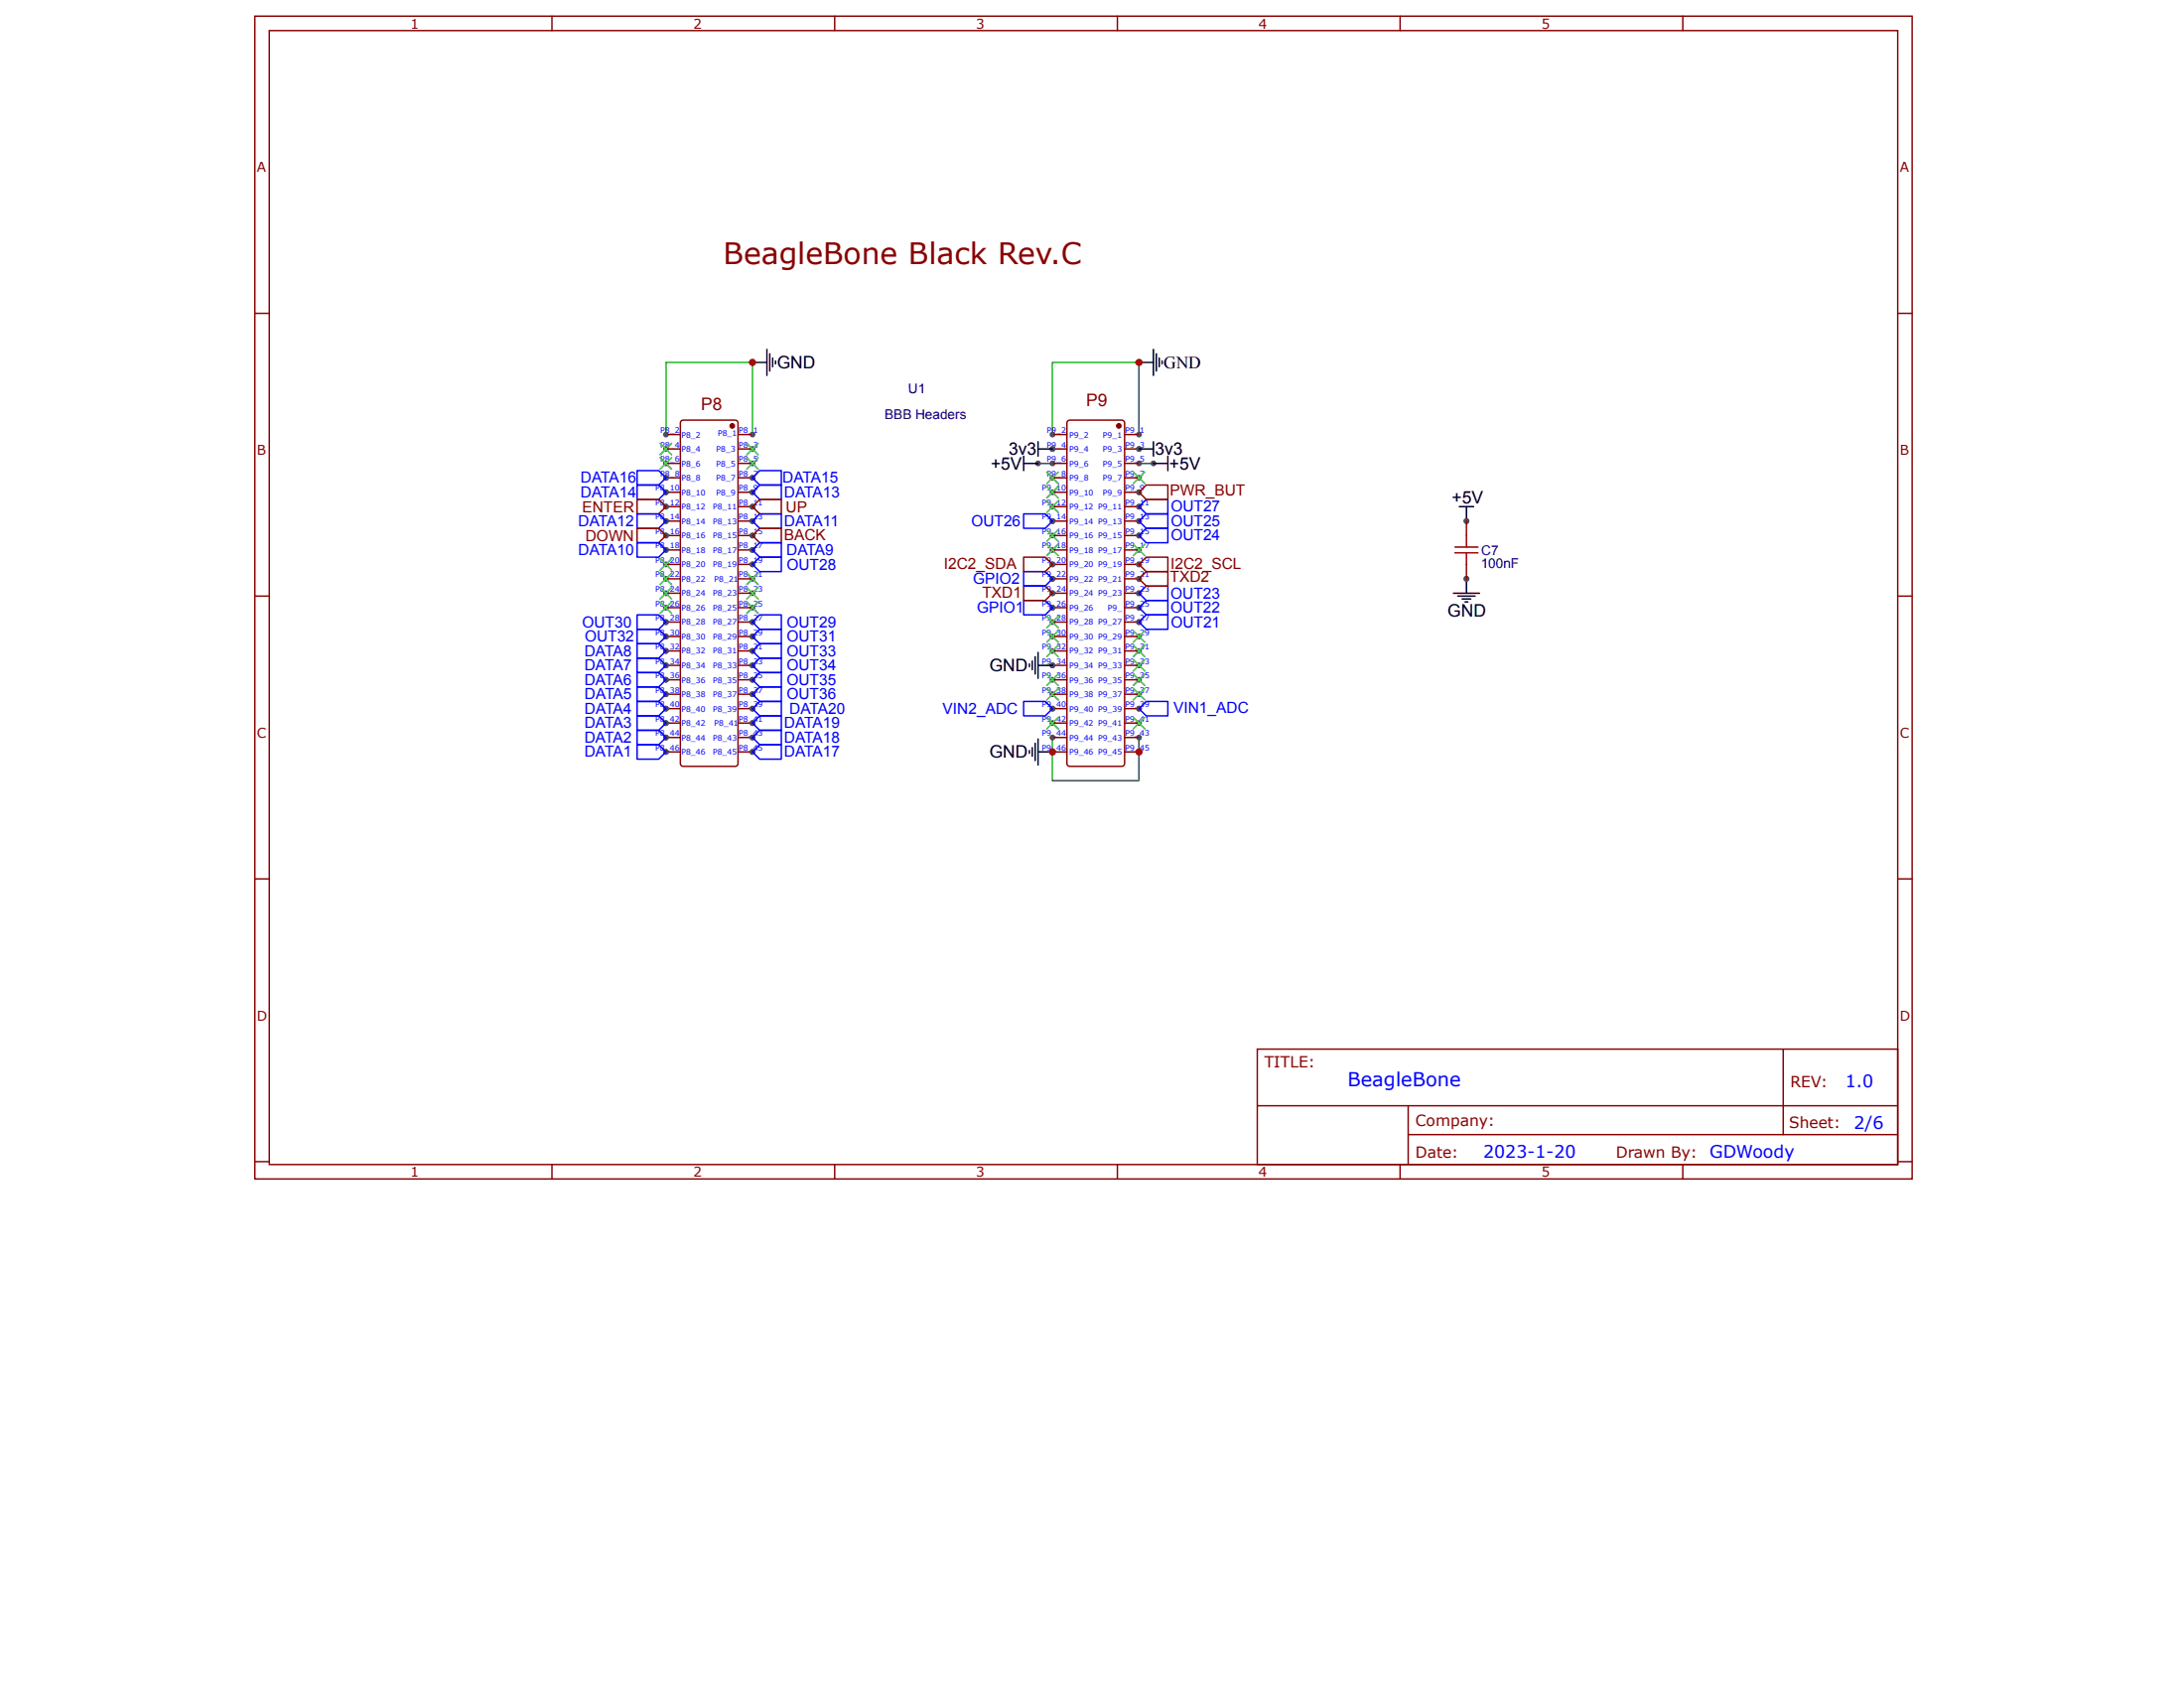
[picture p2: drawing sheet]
<svg xmlns="http://www.w3.org/2000/svg" width="279mm" height="216mm" viewBox="0 0 279 216" stroke-linecap="round" stroke-linejoin="round" font-family="sans-serif">
<g fill="none" stroke="#800" stroke-width=".18">
<path d="M32.6 2.1h212v148.7h-212zM34.4 3.9h208.4v145h-208.4zM70.6 2.1v1.8M106.8 2.1v1.8M142.9 2.1v1.8M179.1 2.1v1.8M215.3 2.1v1.8M32.6 40.1h1.8M242.8 40.1h1.8M32.6 76.2h1.8M242.8 76.2h1.8M32.6 112.4h1.8"/>
<path d="M242.8 112.4h1.8M160.8 134.2h82v14.7h-82zM228.1 134.2v10.9M32.6 148.6h1.8M70.6 148.9v1.9M106.8 148.9v1.9M142.9 148.9v1.9M160.9 141.4h81.8M179.1 148.9v1.9M180.2 145.1h62.5M180.2 141.4v7.4M215.3 148.9v1.9"/>
<path d="M242.8 148.6h1.8"/>
</g>
<circle cx="187.6" cy="74" r=".37" fill="#4f4f4f"/>
<path d="M185.9 75.9h3.4M186.5 76.2h2.2M187 76.6h1.2M187.4 77h.4M187.6 74v1.9" fill="none" stroke="#000" stroke-width=".18"/>
<circle cx="187.6" cy="66.7" r=".37" fill="#4f4f4f"/>
<path d="M186.7 64.8h1.8M187.6 64.8v1.9" fill="none" stroke="#000" stroke-width=".18"/>
<path d="M186.1 70h3" fill="none" stroke="#a00000" stroke-width=".18"/>
<circle cx="187.6" cy="66.7" r=".37" fill="#4f4f4f"/>
<path d="M187.6 66.7v1.8" fill="none" stroke="#800" stroke-width=".18"/>
<path d="M186.1 70.7h3M187.6 70.7v1.5" fill="none" stroke="#a00000" stroke-width=".18"/>
<circle cx="187.6" cy="74" r=".37" fill="#4f4f4f"/>
<path d="M87.2 53.8l6.8-.1 .4 .2v.2v43.6v.1l-.4 .2h-6.6h-.2l-.2-.3v-43.6zM187.6 72.2v1.8" fill="none" stroke="#800" stroke-width=".18"/>
<path d="M187.6 68.5v1.5" fill="none" stroke="#a00000" stroke-width=".18"/>
<circle cx="93.7" cy="54.5" r=".28" fill="#800"/>
<circle cx="93.7" cy="54.5" r=".28" fill="none" stroke="#800" stroke-width=".18"/>
<circle cx="85.2" cy="96.2" r=".37" fill="#4f4f4f"/>
<path d="M85.2 96.2h1.8" fill="none" stroke="#800" stroke-width=".18"/>
<circle cx="96.3" cy="55.6" r=".37" fill="#4f4f4f"/>
<path d="M94.4 55.6h1.9" fill="none" stroke="#800" stroke-width=".18"/>
<circle cx="85.2" cy="94.3" r=".37" fill="#4f4f4f"/>
<path d="M85.2 94.3h1.8" fill="none" stroke="#800" stroke-width=".18"/>
<circle cx="96.3" cy="57.4" r=".37" fill="#4f4f4f"/>
<path d="M94.4 57.4h1.9" fill="none" stroke="#800" stroke-width=".18"/>
<circle cx="85.2" cy="92.5" r=".37" fill="#4f4f4f"/>
<path d="M85.2 92.5h1.8" fill="none" stroke="#800" stroke-width=".18"/>
<circle cx="96.3" cy="59.3" r=".37" fill="#4f4f4f"/>
<path d="M94.4 59.3h1.9" fill="none" stroke="#800" stroke-width=".18"/>
<circle cx="85.2" cy="90.6" r=".37" fill="#4f4f4f"/>
<path d="M85.2 90.6h1.8" fill="none" stroke="#800" stroke-width=".18"/>
<circle cx="96.3" cy="61.1" r=".37" fill="#4f4f4f"/>
<path d="M94.4 61.1h1.9" fill="none" stroke="#800" stroke-width=".18"/>
<circle cx="85.2" cy="88.8" r=".37" fill="#4f4f4f"/>
<path d="M85.2 88.8h1.8" fill="none" stroke="#800" stroke-width=".18"/>
<circle cx="96.3" cy="63" r=".37" fill="#4f4f4f"/>
<path d="M94.4 63h1.9" fill="none" stroke="#800" stroke-width=".18"/>
<circle cx="85.2" cy="86.9" r=".37" fill="#4f4f4f"/>
<path d="M85.2 86.9h1.8" fill="none" stroke="#800" stroke-width=".18"/>
<circle cx="96.3" cy="64.8" r=".37" fill="#4f4f4f"/>
<path d="M94.4 64.8h1.9" fill="none" stroke="#800" stroke-width=".18"/>
<circle cx="85.2" cy="85.1" r=".37" fill="#4f4f4f"/>
<path d="M85.2 85.1h1.8" fill="none" stroke="#800" stroke-width=".18"/>
<circle cx="96.3" cy="66.7" r=".37" fill="#4f4f4f"/>
<path d="M94.4 66.7h1.9" fill="none" stroke="#800" stroke-width=".18"/>
<circle cx="85.2" cy="83.3" r=".37" fill="#4f4f4f"/>
<path d="M85.2 83.3h1.8" fill="none" stroke="#800" stroke-width=".18"/>
<circle cx="96.3" cy="68.5" r=".37" fill="#4f4f4f"/>
<path d="M94.4 68.5h1.9" fill="none" stroke="#800" stroke-width=".18"/>
<circle cx="85.2" cy="81.4" r=".37" fill="#4f4f4f"/>
<path d="M85.2 81.4h1.8" fill="none" stroke="#800" stroke-width=".18"/>
<circle cx="96.3" cy="70.3" r=".37" fill="#4f4f4f"/>
<path d="M94.4 70.3h1.9" fill="none" stroke="#800" stroke-width=".18"/>
<circle cx="85.2" cy="79.6" r=".37" fill="#4f4f4f"/>
<path d="M85.2 79.6h1.8" fill="none" stroke="#800" stroke-width=".18"/>
<circle cx="96.3" cy="72.2" r=".37" fill="#4f4f4f"/>
<path d="M94.4 72.2h1.9" fill="none" stroke="#800" stroke-width=".18"/>
<circle cx="85.2" cy="77.7" r=".37" fill="#4f4f4f"/>
<path d="M85.2 77.7h1.8" fill="none" stroke="#800" stroke-width=".18"/>
<circle cx="96.3" cy="74" r=".37" fill="#4f4f4f"/>
<path d="M94.4 74h1.9" fill="none" stroke="#800" stroke-width=".18"/>
<circle cx="85.2" cy="75.9" r=".37" fill="#4f4f4f"/>
<path d="M85.2 75.9h1.8" fill="none" stroke="#800" stroke-width=".18"/>
<circle cx="96.3" cy="75.9" r=".37" fill="#4f4f4f"/>
<path d="M94.4 75.9h1.9" fill="none" stroke="#800" stroke-width=".18"/>
<circle cx="85.2" cy="74" r=".37" fill="#4f4f4f"/>
<path d="M85.2 74h1.8" fill="none" stroke="#800" stroke-width=".18"/>
<circle cx="96.3" cy="77.7" r=".37" fill="#4f4f4f"/>
<path d="M94.4 77.7h1.9" fill="none" stroke="#800" stroke-width=".18"/>
<circle cx="85.2" cy="72.2" r=".37" fill="#4f4f4f"/>
<path d="M85.2 72.2h1.8" fill="none" stroke="#800" stroke-width=".18"/>
<circle cx="96.3" cy="79.6" r=".37" fill="#4f4f4f"/>
<path d="M94.4 79.6h1.9" fill="none" stroke="#800" stroke-width=".18"/>
<circle cx="85.2" cy="70.3" r=".37" fill="#4f4f4f"/>
<path d="M85.2 70.3h1.8" fill="none" stroke="#800" stroke-width=".18"/>
<circle cx="96.3" cy="81.4" r=".37" fill="#4f4f4f"/>
<path d="M94.4 81.4h1.9" fill="none" stroke="#800" stroke-width=".18"/>
<circle cx="85.2" cy="68.5" r=".37" fill="#4f4f4f"/>
<path d="M85.2 68.5h1.8" fill="none" stroke="#800" stroke-width=".18"/>
<circle cx="96.3" cy="83.3" r=".37" fill="#4f4f4f"/>
<path d="M94.4 83.3h1.9" fill="none" stroke="#800" stroke-width=".18"/>
<circle cx="85.2" cy="66.7" r=".37" fill="#4f4f4f"/>
<path d="M85.2 66.7h1.8" fill="none" stroke="#800" stroke-width=".18"/>
<circle cx="96.3" cy="85.1" r=".37" fill="#4f4f4f"/>
<path d="M94.4 85.1h1.9" fill="none" stroke="#800" stroke-width=".18"/>
<circle cx="85.2" cy="64.8" r=".37" fill="#4f4f4f"/>
<path d="M85.2 64.8h1.8" fill="none" stroke="#800" stroke-width=".18"/>
<circle cx="96.3" cy="86.9" r=".37" fill="#4f4f4f"/>
<path d="M94.4 86.9h1.9" fill="none" stroke="#800" stroke-width=".18"/>
<circle cx="85.2" cy="63" r=".37" fill="#4f4f4f"/>
<path d="M85.2 63h1.8" fill="none" stroke="#800" stroke-width=".18"/>
<circle cx="96.3" cy="88.8" r=".37" fill="#4f4f4f"/>
<path d="M94.4 88.8h1.9" fill="none" stroke="#800" stroke-width=".18"/>
<circle cx="85.2" cy="61.1" r=".37" fill="#4f4f4f"/>
<path d="M85.2 61.1h1.8" fill="none" stroke="#800" stroke-width=".18"/>
<circle cx="96.3" cy="90.6" r=".37" fill="#4f4f4f"/>
<path d="M94.4 90.6h1.9" fill="none" stroke="#800" stroke-width=".18"/>
<circle cx="85.2" cy="59.3" r=".37" fill="#4f4f4f"/>
<path d="M85.2 59.3h1.8" fill="none" stroke="#800" stroke-width=".18"/>
<circle cx="96.3" cy="92.5" r=".37" fill="#4f4f4f"/>
<path d="M94.4 92.5h1.9" fill="none" stroke="#800" stroke-width=".18"/>
<circle cx="85.2" cy="57.4" r=".37" fill="#4f4f4f"/>
<path d="M85.2 57.4h1.8" fill="none" stroke="#800" stroke-width=".18"/>
<circle cx="96.3" cy="94.3" r=".37" fill="#4f4f4f"/>
<path d="M94.4 94.3h1.9" fill="none" stroke="#800" stroke-width=".18"/>
<circle cx="85.2" cy="55.6" r=".37" fill="#4f4f4f"/>
<path d="M85.2 55.6h1.8" fill="none" stroke="#800" stroke-width=".18"/>
<circle cx="96.3" cy="96.2" r=".37" fill="#4f4f4f"/>
<path d="M94.4 96.2h1.9" fill="none" stroke="#800" stroke-width=".18"/>
<circle cx="145.7" cy="96.2" r=".37" fill="#4f4f4f"/>
<path d="M143.9 96.2h1.8" fill="none" stroke="#800" stroke-width=".18"/>
<circle cx="134.6" cy="55.6" r=".37" fill="#4f4f4f"/>
<path d="M134.6 55.6h1.9" fill="none" stroke="#800" stroke-width=".18"/>
<circle cx="145.7" cy="94.3" r=".37" fill="#4f4f4f"/>
<path d="M143.9 94.3h1.8" fill="none" stroke="#800" stroke-width=".18"/>
<circle cx="134.6" cy="57.4" r=".37" fill="#4f4f4f"/>
<path d="M134.6 57.4h1.9" fill="none" stroke="#800" stroke-width=".18"/>
<circle cx="145.7" cy="92.5" r=".37" fill="#4f4f4f"/>
<path d="M143.9 92.5h1.8" fill="none" stroke="#800" stroke-width=".18"/>
<circle cx="134.6" cy="59.3" r=".37" fill="#4f4f4f"/>
<path d="M134.6 59.3h1.9" fill="none" stroke="#800" stroke-width=".18"/>
<circle cx="145.7" cy="90.6" r=".37" fill="#4f4f4f"/>
<path d="M143.9 90.6h1.8" fill="none" stroke="#800" stroke-width=".18"/>
<circle cx="134.6" cy="61.1" r=".37" fill="#4f4f4f"/>
<path d="M134.6 61.1h1.9" fill="none" stroke="#800" stroke-width=".18"/>
<circle cx="145.7" cy="88.8" r=".37" fill="#4f4f4f"/>
<path d="M143.9 88.8h1.8" fill="none" stroke="#800" stroke-width=".18"/>
<circle cx="134.6" cy="63" r=".37" fill="#4f4f4f"/>
<path d="M134.6 63h1.9" fill="none" stroke="#800" stroke-width=".18"/>
<circle cx="145.7" cy="86.9" r=".37" fill="#4f4f4f"/>
<path d="M143.9 86.9h1.8" fill="none" stroke="#800" stroke-width=".18"/>
<circle cx="134.6" cy="64.8" r=".37" fill="#4f4f4f"/>
<path d="M134.6 64.8h1.9" fill="none" stroke="#800" stroke-width=".18"/>
<circle cx="145.7" cy="85.1" r=".37" fill="#4f4f4f"/>
<path d="M143.9 85.1h1.8" fill="none" stroke="#800" stroke-width=".18"/>
<circle cx="134.6" cy="66.7" r=".37" fill="#4f4f4f"/>
<path d="M134.6 66.7h1.9" fill="none" stroke="#800" stroke-width=".18"/>
<circle cx="145.7" cy="83.3" r=".37" fill="#4f4f4f"/>
<path d="M143.9 83.3h1.8" fill="none" stroke="#800" stroke-width=".18"/>
<circle cx="134.6" cy="68.5" r=".37" fill="#4f4f4f"/>
<path d="M134.6 68.5h1.9" fill="none" stroke="#800" stroke-width=".18"/>
<circle cx="145.7" cy="81.4" r=".37" fill="#4f4f4f"/>
<path d="M143.9 81.4h1.8" fill="none" stroke="#800" stroke-width=".18"/>
<circle cx="134.6" cy="70.3" r=".37" fill="#4f4f4f"/>
<path d="M134.6 70.3h1.9" fill="none" stroke="#800" stroke-width=".18"/>
<circle cx="145.7" cy="79.6" r=".37" fill="#4f4f4f"/>
<path d="M143.9 79.6h1.8" fill="none" stroke="#800" stroke-width=".18"/>
<circle cx="134.6" cy="72.2" r=".37" fill="#4f4f4f"/>
<path d="M134.6 72.2h1.9" fill="none" stroke="#800" stroke-width=".18"/>
<circle cx="145.7" cy="77.7" r=".37" fill="#4f4f4f"/>
<path d="M143.9 77.7h1.8" fill="none" stroke="#800" stroke-width=".18"/>
<circle cx="134.6" cy="74" r=".37" fill="#4f4f4f"/>
<path d="M134.6 74h1.9" fill="none" stroke="#800" stroke-width=".18"/>
<circle cx="145.7" cy="75.9" r=".37" fill="#4f4f4f"/>
<path d="M143.9 75.9h1.8" fill="none" stroke="#800" stroke-width=".18"/>
<circle cx="134.6" cy="75.9" r=".37" fill="#4f4f4f"/>
<path d="M134.6 75.9h1.9" fill="none" stroke="#800" stroke-width=".18"/>
<circle cx="145.7" cy="74" r=".37" fill="#4f4f4f"/>
<path d="M143.9 74h1.8" fill="none" stroke="#800" stroke-width=".18"/>
<circle cx="134.6" cy="77.7" r=".37" fill="#4f4f4f"/>
<path d="M134.6 77.7h1.9" fill="none" stroke="#800" stroke-width=".18"/>
<circle cx="145.7" cy="72.2" r=".37" fill="#4f4f4f"/>
<path d="M143.9 72.2h1.8" fill="none" stroke="#800" stroke-width=".18"/>
<circle cx="134.6" cy="79.6" r=".37" fill="#4f4f4f"/>
<path d="M134.6 79.6h1.9" fill="none" stroke="#800" stroke-width=".18"/>
<circle cx="145.7" cy="70.3" r=".37" fill="#4f4f4f"/>
<path d="M143.9 70.3h1.8" fill="none" stroke="#800" stroke-width=".18"/>
<circle cx="134.6" cy="81.4" r=".37" fill="#4f4f4f"/>
<path d="M134.6 81.4h1.9" fill="none" stroke="#800" stroke-width=".18"/>
<circle cx="145.7" cy="68.5" r=".37" fill="#4f4f4f"/>
<path d="M143.9 68.5h1.8" fill="none" stroke="#800" stroke-width=".18"/>
<circle cx="134.6" cy="83.3" r=".37" fill="#4f4f4f"/>
<path d="M134.6 83.3h1.9" fill="none" stroke="#800" stroke-width=".18"/>
<circle cx="145.7" cy="66.7" r=".37" fill="#4f4f4f"/>
<path d="M143.9 66.7h1.8" fill="none" stroke="#800" stroke-width=".18"/>
<circle cx="134.6" cy="85.1" r=".37" fill="#4f4f4f"/>
<path d="M134.6 85.1h1.9" fill="none" stroke="#800" stroke-width=".18"/>
<circle cx="145.7" cy="64.8" r=".37" fill="#4f4f4f"/>
<path d="M143.9 64.8h1.8" fill="none" stroke="#800" stroke-width=".18"/>
<circle cx="134.6" cy="86.9" r=".37" fill="#4f4f4f"/>
<path d="M134.6 86.9h1.9" fill="none" stroke="#800" stroke-width=".18"/>
<circle cx="145.7" cy="63" r=".37" fill="#4f4f4f"/>
<path d="M143.9 63h1.8" fill="none" stroke="#800" stroke-width=".18"/>
<circle cx="134.6" cy="88.8" r=".37" fill="#4f4f4f"/>
<path d="M134.6 88.8h1.9" fill="none" stroke="#800" stroke-width=".18"/>
<circle cx="145.7" cy="61.1" r=".37" fill="#4f4f4f"/>
<path d="M143.9 61.1h1.8" fill="none" stroke="#800" stroke-width=".18"/>
<circle cx="134.6" cy="90.6" r=".37" fill="#4f4f4f"/>
<path d="M134.6 90.6h1.9" fill="none" stroke="#800" stroke-width=".18"/>
<circle cx="145.7" cy="59.3" r=".37" fill="#4f4f4f"/>
<path d="M143.9 59.3h1.8" fill="none" stroke="#800" stroke-width=".18"/>
<circle cx="134.6" cy="92.5" r=".37" fill="#4f4f4f"/>
<path d="M134.6 92.5h1.9" fill="none" stroke="#800" stroke-width=".18"/>
<circle cx="145.7" cy="57.4" r=".37" fill="#4f4f4f"/>
<path d="M143.9 57.4h1.8" fill="none" stroke="#800" stroke-width=".18"/>
<circle cx="134.6" cy="94.3" r=".37" fill="#4f4f4f"/>
<path d="M134.6 94.3h1.9" fill="none" stroke="#800" stroke-width=".18"/>
<circle cx="145.7" cy="55.6" r=".37" fill="#4f4f4f"/>
<path d="M143.9 55.6h1.8" fill="none" stroke="#800" stroke-width=".18"/>
<circle cx="134.6" cy="96.2" r=".37" fill="#4f4f4f"/>
<path d="M134.6 96.2h1.9" fill="none" stroke="#800" stroke-width=".18"/>
<circle cx="143.1" cy="54.5" r=".28" fill="#800"/>
<g fill="none" stroke="#800" stroke-width=".18">
<path d="M136.5 53.9l.4-.2h6.6l.2 .1 .2 .3v43.6l-.1 .1-.3 .2h-6.6l-.4-.2v-.1z"/>
<circle cx="143.1" cy="54.5" r=".28"/>
</g>
<circle cx="96.3" cy="46.4" r=".37" fill="#4f4f4f"/>
<path d="M96.3 46.4h1.8M98.1 44.7v3.3M98.5 45.2v2.3M98.8 45.8v1.1M99.2 46.2v.3" fill="none" stroke="#000" stroke-width=".18"/>
<path d="M85.2 55.6v-9.2h11.1v9.2" fill="none" stroke="#080" stroke-width=".18"/>
<g fill="#000">
<path d="M84.5 56.7l1.4 1.5zM85.9 56.7l-1.4 1.5z"/>
<path d="M95.5 56.7l1.5 1.5zM95.5 58.2l1.5-1.5z"/>
<path d="M84.5 58.5l1.4 1.5zM84.5 60l1.4-1.5z"/>
<path d="M95.5 58.5l1.5 1.5zM95.5 60l1.5-1.5z"/>
</g>
<path d="M84.5 58.5l1.4 1.5M84.5 56.7l1.4 1.5M85.9 58.5l-1.4 1.5M85.9 56.7l-1.4 1.5M95.5 56.7l1.5 1.5M95.5 58.5l1.5 1.5M97 56.7l-1.5 1.5M97 58.5l-1.5 1.5" fill="none" stroke="#3c3" stroke-width=".18"/>
<circle cx="96.3" cy="61.1" r=".37" fill="#4f4f4f"/>
<path d="M96.3 61.1l.9-.9h2.8v1.8h-2.8z" fill="none" stroke="#00f" stroke-width=".18"/>
<circle cx="85.2" cy="61.1" r=".37" fill="#4f4f4f"/>
<path d="M81.5 60.2h2.8l.9 .9-.9 .9h-2.8z" fill="none" stroke="#00f" stroke-width=".18"/>
<circle cx="96.3" cy="63" r=".37" fill="#4f4f4f"/>
<path d="M96.3 63l.9-1h2.8v1.9h-2.8z" fill="none" stroke="#00f" stroke-width=".18"/>
<circle cx="85.2" cy="63" r=".37" fill="#4f4f4f"/>
<path d="M81.5 62h2.8l.9 1-.9 .9h-2.8z" fill="none" stroke="#00f" stroke-width=".18"/>
<circle cx="96.3" cy="64.8" r=".37" fill="#4f4f4f"/>
<path d="M96.3 64.8l.9-.9h2.8v1.8h-2.8z" fill="none" stroke="#800" stroke-width=".18"/>
<circle cx="85.2" cy="64.8" r=".37" fill="#4f4f4f"/>
<path d="M81.5 63.9h2.8l.9 .9-.9 .9h-2.8z" fill="none" stroke="#800" stroke-width=".18"/>
<circle cx="96.3" cy="66.7" r=".37" fill="#4f4f4f"/>
<path d="M96.3 66.7l.9-1h2.8v1.9h-2.8z" fill="none" stroke="#00f" stroke-width=".18"/>
<circle cx="85.2" cy="66.7" r=".37" fill="#4f4f4f"/>
<path d="M81.5 65.7h2.8l.9 1-.9 .9h-2.8z" fill="none" stroke="#00f" stroke-width=".18"/>
<circle cx="96.3" cy="68.5" r=".37" fill="#4f4f4f"/>
<path d="M97.2 67.6h2.8v1.8h-2.8l-.9-.9z" fill="none" stroke="#800" stroke-width=".18"/>
<circle cx="85.2" cy="68.5" r=".37" fill="#4f4f4f"/>
<path d="M81.5 67.6h2.8l.9 .9-.9 .9h-2.8z" fill="none" stroke="#800" stroke-width=".18"/>
<circle cx="96.3" cy="70.3" r=".37" fill="#4f4f4f"/>
<path d="M97.2 69.4h2.8v1.9h-2.8l-.9-1z" fill="none" stroke="#00f" stroke-width=".18"/>
<circle cx="85.2" cy="70.3" r=".37" fill="#4f4f4f"/>
<path d="M81.5 69.4h2.8l.9 .9-.9 1h-2.8z" fill="none" stroke="#00f" stroke-width=".18"/>
<circle cx="96.3" cy="72.2" r=".37" fill="#4f4f4f"/>
<path d="M97.2 71.3h2.8v1.8h-2.8l-.9-.9z" fill="none" stroke="#00f" stroke-width=".18"/>
<g fill="#000">
<path d="M84.5 77l1.4 1.5zM84.5 78.5l1.4-1.5z"/>
<path d="M84.5 75.1l1.4 1.5zM85.9 75.1l-1.4 1.5z"/>
<path d="M84.5 73.3l1.4 1.5zM85.9 73.3l-1.4 1.5z"/>
<path d="M84.5 71.4l1.4 1.5zM85.9 71.4l-1.4 1.5z"/>
<path d="M95.5 73.3l1.5 1.5zM95.5 74.8l1.5-1.5z"/>
<path d="M95.5 75.1l1.5 1.5zM95.5 76.6l1.5-1.5z"/>
<path d="M95.5 77l1.5 1.5zM95.5 78.5l1.5-1.5z"/>
</g>
<g fill="none" stroke="#3c3" stroke-width=".18">
<path d="M84.5 77l1.4 1.5M84.5 75.1l1.4 1.5M84.5 73.3l1.4 1.5M84.5 71.4l1.4 1.5M85.9 77l-1.4 1.5M85.9 75.1l-1.4 1.5M85.9 73.3l-1.4 1.5M85.9 71.4l-1.4 1.5M95.5 73.3l1.5 1.5M95.5 75.1l1.5 1.5M95.5 77l1.5 1.5M97 73.3l-1.5 1.5"/>
<path d="M97 75.1l-1.5 1.5M97 77l-1.5 1.5"/>
</g>
<circle cx="96.3" cy="79.6" r=".37" fill="#4f4f4f"/>
<path d="M97.2 78.6h2.8v1.9h-2.8l-.9-.9z" fill="none" stroke="#00f" stroke-width=".18"/>
<circle cx="85.2" cy="79.6" r=".37" fill="#4f4f4f"/>
<path d="M81.5 78.6h2.8l.9 1-.9 .9h-2.8z" fill="none" stroke="#00f" stroke-width=".18"/>
<circle cx="96.3" cy="81.4" r=".37" fill="#4f4f4f"/>
<path d="M97.2 80.5h2.8v1.8h-2.8l-.9-.9z" fill="none" stroke="#00f" stroke-width=".18"/>
<circle cx="85.2" cy="81.4" r=".37" fill="#4f4f4f"/>
<path d="M81.5 80.5h2.8l.9 .9-.9 .9h-2.8z" fill="none" stroke="#00f" stroke-width=".18"/>
<circle cx="96.3" cy="83.3" r=".37" fill="#4f4f4f"/>
<path d="M96.3 83.3l.9-1h2.8v1.9h-2.8z" fill="none" stroke="#00f" stroke-width=".18"/>
<circle cx="85.2" cy="83.3" r=".37" fill="#4f4f4f"/>
<path d="M81.5 82.3h2.8l.9 1-.9 .9h-2.8z" fill="none" stroke="#00f" stroke-width=".18"/>
<circle cx="96.3" cy="85.1" r=".37" fill="#4f4f4f"/>
<path d="M97.2 84.2h2.8v1.8h-2.8l-.9-.9z" fill="none" stroke="#00f" stroke-width=".18"/>
<circle cx="85.2" cy="85.1" r=".37" fill="#4f4f4f"/>
<path d="M81.5 84.2h2.8l.9 .9-.9 .9h-2.8z" fill="none" stroke="#00f" stroke-width=".18"/>
<circle cx="96.3" cy="86.9" r=".37" fill="#4f4f4f"/>
<path d="M96.3 86.9l.9-.9h2.8v1.9h-2.8z" fill="none" stroke="#00f" stroke-width=".18"/>
<circle cx="85.2" cy="86.9" r=".37" fill="#4f4f4f"/>
<path d="M81.5 86h2.8l.9 .9-.9 1h-2.8z" fill="none" stroke="#00f" stroke-width=".18"/>
<circle cx="96.3" cy="88.8" r=".37" fill="#4f4f4f"/>
<path d="M97.2 87.9h2.8v1.8h-2.8l-.9-.9z" fill="none" stroke="#00f" stroke-width=".18"/>
<circle cx="85.2" cy="88.8" r=".37" fill="#4f4f4f"/>
<path d="M81.5 87.9h2.8l.9 .9-.9 .9h-2.8z" fill="none" stroke="#00f" stroke-width=".18"/>
<circle cx="96.3" cy="90.6" r=".37" fill="#4f4f4f"/>
<path d="M96.3 90.6l.9-.9h2.8v1.9h-2.8z" fill="none" stroke="#00f" stroke-width=".18"/>
<circle cx="85.2" cy="90.6" r=".37" fill="#4f4f4f"/>
<path d="M81.5 89.7h2.8l.9 .9-.9 1h-2.8z" fill="none" stroke="#00f" stroke-width=".18"/>
<circle cx="96.3" cy="92.5" r=".37" fill="#4f4f4f"/>
<path d="M96.3 92.5l.9-.9h2.8v1.8h-2.8z" fill="none" stroke="#00f" stroke-width=".18"/>
<circle cx="85.2" cy="92.5" r=".37" fill="#4f4f4f"/>
<path d="M81.5 91.6h2.8l.9 .9-.9 .9h-2.8z" fill="none" stroke="#00f" stroke-width=".18"/>
<circle cx="96.3" cy="94.3" r=".37" fill="#4f4f4f"/>
<path d="M97.2 93.4h2.8v1.9h-2.8l-.9-1z" fill="none" stroke="#00f" stroke-width=".18"/>
<circle cx="85.2" cy="94.3" r=".37" fill="#4f4f4f"/>
<path d="M81.5 93.4h2.8l.9 .9-.9 1h-2.8z" fill="none" stroke="#00f" stroke-width=".18"/>
<circle cx="96.3" cy="96.2" r=".37" fill="#4f4f4f"/>
<path d="M96.3 96.2l.9-.9h2.8v1.8h-2.8z" fill="none" stroke="#00f" stroke-width=".18"/>
<circle cx="85.2" cy="96.2" r=".37" fill="#4f4f4f"/>
<path d="M81.5 95.3h2.8l.9 .9-.9 .9h-2.8z" fill="none" stroke="#00f" stroke-width=".18"/>
<path d="M134.6 94.3v5.6h11.1v-5.6" fill="none" stroke="#080" stroke-width=".18"/>
<circle cx="134.6" cy="96.2" r=".37" fill="#4f4f4f"/>
<path d="M131.7 96v.4M132.1 95.6v1.1M132.4 95.1v2.2M132.8 96.2h1.8M132.8 94.5v3.3" fill="none" stroke="#000" stroke-width=".18"/>
<g fill="#000">
<path d="M133.9 91.7l1.5 1.5zM135.4 91.7l-1.5 1.5z"/>
<path d="M145 91.7l1.5 1.5zM145 93.2l1.5-1.5z"/>
</g>
<path d="M133.9 91.7l1.5 1.5M135.4 91.7l-1.5 1.5M145 91.7l1.5 1.5M146.5 91.7l-1.5 1.5" fill="none" stroke="#3c3" stroke-width=".18"/>
<circle cx="134.6" cy="90.6" r=".37" fill="#4f4f4f"/>
<path d="M131 89.7h2.7l.9 .9-.9 1h-2.7z" fill="none" stroke="#00f" stroke-width=".18"/>
<circle cx="145.7" cy="90.6" r=".37" fill="#4f4f4f"/>
<path d="M146.6 89.7h2.8v1.9h-2.8l-.9-1z" fill="none" stroke="#00f" stroke-width=".18"/>
<g fill="#000">
<path d="M133.9 86.2l1.5 1.5zM133.9 87.7l1.5-1.5z"/>
<path d="M133.9 88.1l1.5 1.4zM133.9 89.5l1.5-1.4z"/>
<path d="M145 88.1l1.5 1.4zM145 89.5l1.5-1.4z"/>
<path d="M145 86.2l1.5 1.5zM145 87.7l1.5-1.5z"/>
</g>
<path d="M133.9 86.2l1.5 1.5M133.9 88.1l1.5 1.4M135.4 86.2l-1.5 1.5M135.4 88.1l-1.5 1.4M145 88.1l1.5 1.4M145 86.2l1.5 1.5M146.5 88.1l-1.5 1.4M146.5 86.2l-1.5 1.5" fill="none" stroke="#3c3" stroke-width=".18"/>
<circle cx="134.6" cy="85.1" r=".37" fill="#4f4f4f"/>
<path d="M131.7 84.9v.4M132.1 84.5v1.2M132.4 84v2.2M132.8 85.1h1.8M132.8 83.4v3.4" fill="none" stroke="#000" stroke-width=".18"/>
<g fill="#000">
<path d="M133.9 82.5l1.5 1.5zM133.9 84l1.5-1.5z"/>
<path d="M133.9 80.7l1.5 1.5zM133.9 82.2l1.5-1.5z"/>
<path d="M133.9 78.8l1.5 1.5zM133.9 80.3l1.5-1.5z"/>
<path d="M145 84.4l1.5 1.4zM145 85.8l1.5-1.4z"/>
<path d="M145 82.5l1.5 1.5zM145 84l1.5-1.5z"/>
<path d="M145 80.7l1.5 1.5zM145 82.2l1.5-1.5z"/>
</g>
<path d="M133.9 78.8l1.5 1.5M135.4 78.8l-1.5 1.5M133.9 82.5l1.5 1.5M133.9 80.7l1.5 1.5M135.4 82.5l-1.5 1.5M135.4 80.7l-1.5 1.5M145 84.4l1.5 1.4M145 82.5l1.5 1.5M145 80.7l1.5 1.5M146.5 84.4l-1.5 1.4M146.5 82.5l-1.5 1.5M146.5 80.7l-1.5 1.5" fill="none" stroke="#3c3" stroke-width=".18"/>
<circle cx="145.7" cy="79.6" r=".37" fill="#4f4f4f"/>
<path d="M146.6 78.6h2.8v1.9h-2.8l-.9-.9z" fill="none" stroke="#00f" stroke-width=".18"/>
<circle cx="134.6" cy="77.7" r=".37" fill="#4f4f4f"/>
<path d="M131 76.8h2.7l.9 .9-.9 .9h-2.7z" fill="none" stroke="#00f" stroke-width=".18"/>
<circle cx="145.7" cy="77.7" r=".37" fill="#4f4f4f"/>
<path d="M146.6 76.8h2.8v1.8h-2.8l-.9-.9z" fill="none" stroke="#00f" stroke-width=".18"/>
<circle cx="134.6" cy="75.9" r=".37" fill="#4f4f4f"/>
<path d="M131 75h2.7l.9 .9-.9 .9h-2.7z" fill="none" stroke="#800" stroke-width=".18"/>
<circle cx="145.7" cy="75.9" r=".37" fill="#4f4f4f"/>
<path d="M146.6 75h2.8v1.8h-2.8l-.9-.9z" fill="none" stroke="#00f" stroke-width=".18"/>
<circle cx="134.6" cy="74" r=".37" fill="#4f4f4f"/>
<path d="M131 73.1h2.7l.9 .9-.9 1h-2.7z" fill="none" stroke="#00f" stroke-width=".18"/>
<circle cx="145.7" cy="74" r=".37" fill="#4f4f4f"/>
<path d="M146.6 73.1h2.8v1.9h-2.8l-.9-1z" fill="none" stroke="#800" stroke-width=".18"/>
<circle cx="134.6" cy="72.2" r=".37" fill="#4f4f4f"/>
<path d="M131 71.3h2.7l.9 .9-.9 .9h-2.7z" fill="none" stroke="#800" stroke-width=".18"/>
<circle cx="145.7" cy="72.2" r=".37" fill="#4f4f4f"/>
<path d="M146.6 71.3h2.8v1.8h-2.8l-.9-.9z" fill="none" stroke="#800" stroke-width=".18"/>
<g fill="#000">
<path d="M133.9 69.6l1.5 1.5zM133.9 71.1l1.5-1.5z"/>
<path d="M133.9 67.8l1.5 1.4zM133.9 69.2l1.5-1.4z"/>
<path d="M145 69.6l1.5 1.5zM145 71.1l1.5-1.5z"/>
</g>
<path d="M133.9 69.6l1.5 1.5M133.9 67.8l1.5 1.4M135.4 69.6l-1.5 1.5M135.4 67.8l-1.5 1.4M145 69.6l1.5 1.5M146.5 69.6l-1.5 1.5" fill="none" stroke="#3c3" stroke-width=".18"/>
<circle cx="145.7" cy="68.5" r=".37" fill="#4f4f4f"/>
<path d="M146.6 67.6h2.8v1.8h-2.8l-.9-.9z" fill="none" stroke="#00f" stroke-width=".18"/>
<circle cx="134.6" cy="66.7" r=".37" fill="#4f4f4f"/>
<path d="M131 65.7h2.7l.9 1-.9 .9h-2.7z" fill="none" stroke="#00f" stroke-width=".18"/>
<circle cx="145.7" cy="66.7" r=".37" fill="#4f4f4f"/>
<path d="M145.7 66.7l.9-1h2.8v1.9h-2.8z" fill="none" stroke="#00f" stroke-width=".18"/>
<path d="M133.9 64.1l1.5 1.4zM133.9 65.5l1.5-1.4z" fill="#000"/>
<path d="M133.9 64.1l1.5 1.4M135.4 64.1l-1.5 1.4" fill="none" stroke="#3c3" stroke-width=".18"/>
<circle cx="145.7" cy="64.8" r=".37" fill="#4f4f4f"/>
<path d="M145.7 64.8l.9-.9h2.8v1.8h-2.8z" fill="none" stroke="#00f" stroke-width=".18"/>
<path d="M133.9 62.2l1.5 1.5zM133.9 63.7l1.5-1.5z" fill="#000"/>
<path d="M133.9 62.2l1.5 1.5M135.4 62.2l-1.5 1.5" fill="none" stroke="#3c3" stroke-width=".18"/>
<circle cx="145.7" cy="63" r=".37" fill="#4f4f4f"/>
<path d="M145.7 63l.9-1h2.8v1.9h-2.8z" fill="none" stroke="#800" stroke-width=".18"/>
<g fill="#000">
<path d="M133.9 60.4l1.5 1.5zM133.9 61.9l1.5-1.5z"/>
<path d="M145 60.4l1.5 1.5zM145 61.9l1.5-1.5z"/>
</g>
<path d="M133.9 60.4l1.5 1.5M135.4 60.4l-1.5 1.5M145 60.4l1.5 1.5M146.5 60.4l-1.5 1.5" fill="none" stroke="#3c3" stroke-width=".18"/>
<path d="M132.8 59.3h1.8M145.7 59.3h1.9" fill="none" stroke="#080" stroke-width=".18"/>
<circle cx="132.8" cy="59.3" r=".37" fill="#4f4f4f"/>
<path d="M131 59.3h1.8M131 58.3v1.9" fill="none" stroke="#000" stroke-width=".18"/>
<circle cx="147.6" cy="59.3" r=".37" fill="#4f4f4f"/>
<path d="M147.6 59.3h1.8M149.4 58.3v1.9" fill="none" stroke="#000" stroke-width=".18"/>
<circle cx="145.7" cy="57.4" r=".37" fill="#4f4f4f"/>
<path d="M145.7 57.4h1.9M147.6 56.5v1.8" fill="none" stroke="#000" stroke-width=".18"/>
<circle cx="134.6" cy="57.4" r=".37" fill="#4f4f4f"/>
<path d="M132.8 57.4h1.8M132.8 56.5v1.8" fill="none" stroke="#000" stroke-width=".18"/>
<circle cx="145.7" cy="46.4" r=".37" fill="#4f4f4f"/>
<path d="M145.7 46.4h1.9M147.6 44.7v3.3M147.9 45.2v2.3M148.3 45.8v1.1M148.7 46.2v.3" fill="none" stroke="#000" stroke-width=".18"/>
<path d="M134.6 55.6v-9.2h11.1v9.2" fill="none" stroke="#080" stroke-width=".18"/>
<circle cx="145.7" cy="96.2" r=".37" fill="#4f4f4f"/>
<circle cx="145.7" cy="96.2" r=".46" fill="#c00"/>
<circle cx="96.3" cy="46.4" r=".37" fill="#4f4f4f"/>
<circle cx="96.3" cy="46.4" r=".46" fill="#c00"/>
<circle cx="145.7" cy="46.4" r=".37" fill="#4f4f4f"/>
<circle cx="145.7" cy="46.4" r=".46" fill="#c00"/>
<circle cx="134.6" cy="96.2" r=".37" fill="#4f4f4f"/>
<circle cx="134.6" cy="96.2" r=".46" fill="#c00"/>
<text font-size="3.8" fill="#800" x="92.5" y="33.8">BeagleBone Black Rev.C</text>
<text font-size="2.5" fill="#00f" x="172.4" y="138.9">BeagleBone</text>
<g font-size="2.2">
<text x="99.4" y="47.1">GND</text>
<text x="148.9" y="47.1">GND</text>
<text x="129" y="58.2">3v3</text>
<text x="147.8" y="58.2">3v3</text>
<text x="126.8" y="60">+5V</text>
<text x="149.6" y="60">+5V</text>
<text x="185.8" y="64.4">+5V</text>
<text x="185.2" y="78.8">GND</text>
<text x="126.6" y="85.9">GND</text>
<text x="126.6" y="96.9">GND</text>
</g>
<g font-size="2.2" fill="#800">
<text x="89.7" y="52.4">P8</text>
<text x="139" y="51.9">P9</text>
</g>
<g font-size="2.2" fill="#00f">
<text x="236.1" y="139">1.0</text>
<text x="189.7" y="148.1">2023-1-20</text>
<text x="218.7" y="148.1">GDWoody</text>
<text x="237.2" y="144.4">2/6</text>
</g>
<g font-size="2" fill="#00f">
<text x="74.3" y="61.8">DATA16</text>
<text x="74.3" y="63.6">DATA14</text>
<text x="100.1" y="61.8">DATA15</text>
<text x="100.3" y="63.6">DATA13</text>
<text x="149.8" y="65.5">OUT27</text>
<text x="74" y="67.3">DATA12</text>
<text x="74" y="71">DATA10</text>
<text x="100.3" y="67.3">DATA11</text>
<text x="100.6" y="71">DATA9</text>
<text x="124.3" y="67.3">OUT26</text>
<text x="149.8" y="69.1">OUT24</text>
<text x="149.8" y="67.3">OUT25</text>
<text x="100.6" y="72.9">OUT28</text>
<text x="124.5" y="74.7">GPIO2</text>
<text x="149.8" y="76.5">OUT23</text>
<text x="74.5" y="80.2">OUT30</text>
<text x="74.8" y="83.9">DATA8</text>
<text x="74.8" y="82.1">OUT32</text>
<text x="100.6" y="80.2">OUT29</text>
<text x="100.6" y="82.1">OUT31</text>
<text x="100.6" y="83.9">OUT33</text>
<text x="125" y="78.4">GPIO1</text>
<text x="149.8" y="78.4">OUT22</text>
<text x="149.8" y="80.2">OUT21</text>
<text x="74.8" y="85.8">DATA7</text>
<text x="74.8" y="87.6">DATA6</text>
<text x="74.8" y="89.5">DATA5</text>
<text x="100.6" y="89.5">OUT36</text>
<text x="100.6" y="85.8">OUT34</text>
<text x="100.6" y="87.6">OUT35</text>
<text x="74.8" y="93.1">DATA3</text>
<text x="74.8" y="95">DATA2</text>
<text x="74.8" y="91.3">DATA4</text>
<text x="100.3" y="93.1">DATA19</text>
<text x="100.3" y="95">DATA18</text>
<text x="101" y="91.3">DATA20</text>
<text x="120.6" y="91.3">VIN2_ADC</text>
<text x="150.1" y="91.2">VIN1_ADC</text>
<text x="74.8" y="96.8">DATA1</text>
<text x="100.3" y="96.8">DATA17</text>
</g>
<g font-size="2" fill="#800">
<text x="74.5" y="65.5">ENTER</text>
<text x="100.5" y="65.5">UP</text>
<text x="149.7" y="63.4">PWR_BUT</text>
<text x="74.9" y="69.2">DOWN</text>
<text x="100.3" y="69.1">BACK</text>
<text x="120.8" y="72.8">I2C2_SDA</text>
<text x="125.7" y="76.5">TXD1</text>
<text x="149.7" y="74.4">TXD2</text>
<text x="149.8" y="72.8">I2C2_SCL</text>
<text x="161.8" y="136.6">TITLE:</text>
<text x="229.1" y="139">REV:</text>
<text x="181.1" y="148">Date:</text>
<text x="181.1" y="144">Company:</text>
<text x="206.7" y="148.1">Drawn By:</text>
<text x="228.9" y="144.3">Sheet:</text>
</g>
<g font-size="1.7" fill="#800">
<text x="52.5" y="3.6">1</text>
<text x="88.7" y="3.6">2</text>
<text x="124.9" y="3.6">3</text>
<text x="161" y="3.6">4</text>
<text x="197.2" y="3.6">5</text>
<text x="32.9" y="22">A</text>
<text x="243.1" y="22">A</text>
<text x="32.9" y="58.2">B</text>
<text x="243.1" y="58.2">B</text>
<text x="32.9" y="94.3">C</text>
<text x="243.1" y="94.3">C</text>
<text x="32.9" y="130.5">D</text>
<text x="243.1" y="130.5">D</text>
<text x="52.5" y="150.5">1</text>
<text x="88.7" y="150.5">2</text>
<text x="124.9" y="150.5">3</text>
<text x="161" y="150.5">4</text>
<text x="197.2" y="150.5">5</text>
</g>
<g font-size="1.7" fill="#000080">
<text x="113.2" y="53.6">BBB Headers</text>
<text x="116.2" y="50.3">U1</text>
<text x="189.5" y="71">C7</text>
<text x="189.4" y="72.6">100nF</text>
</g>
<g font-size="1" fill="#00f">
<text x="84.5" y="59.1">P8_6</text>
<text x="84.5" y="57.2">P8_4</text>
<text x="84.5" y="55.4">P8_2</text>
<text x="87.2" y="59.6">P8_6</text>
<text x="87.2" y="57.8">P8_4</text>
<text x="87.2" y="55.9">P8_2</text>
<text x="91.6" y="57.8">P8_3</text>
<text x="91.6" y="59.6">P8_5</text>
<text x="91.8" y="55.8">P8_1</text>
<text x="94.5" y="55.4">P8_1</text>
<text x="94.5" y="57.2">P8_3</text>
<text x="94.5" y="59.1">P8_5</text>
<text x="133.9" y="55.4">P9_2</text>
<text x="133.9" y="57.2">P9_4</text>
<text x="133.9" y="59.1">P9_6</text>
<text x="136.8" y="55.9">P9_2</text>
<text x="136.8" y="57.8">P9_4</text>
<text x="136.8" y="59.6">P9_6</text>
<text x="141.1" y="59.6">P9_5</text>
<text x="141.1" y="57.8">P9_3</text>
<text x="141.1" y="55.9">P9_1</text>
<text x="144" y="59.1">P9_5</text>
<text x="144" y="57.2">P9_3</text>
<text x="144" y="55.4">P9_1</text>
<text x="83.9" y="64.6">P8_12</text>
<text x="83.9" y="62.8">P8_10</text>
<text x="84.5" y="60.9">P8_8</text>
<text x="87.2" y="65.2">P8_12</text>
<text x="87.2" y="63.3">P8_10</text>
<text x="87.2" y="61.5">P8_8</text>
<text x="91.2" y="65.2">P8_11</text>
<text x="91.6" y="61.5">P8_7</text>
<text x="91.6" y="63.3">P8_9</text>
<text x="94.5" y="60.9">P8_7</text>
<text x="94.5" y="62.8">P8_9</text>
<text x="94.5" y="64.6">P8_11</text>
<text x="133.3" y="62.8">P9_10</text>
<text x="133.3" y="64.6">P9_12</text>
<text x="133.9" y="60.9">P9_8</text>
<text x="136.8" y="61.5">P9_8</text>
<text x="136.8" y="63.3">P9_10</text>
<text x="136.8" y="65.2">P9_12 P9_11</text>
<text x="141.1" y="63.3">P9_9</text>
<text x="141.1" y="61.5">P9_7</text>
<text x="144" y="64.6">P9_11</text>
<text x="144" y="62.8">P9_9</text>
<text x="144" y="60.9">P9_7</text>
<text x="83.9" y="70.2">P8_18</text>
<text x="83.9" y="68.3">P8_16</text>
<text x="83.9" y="66.5">P8_14</text>
<text x="87.2" y="70.7">P8_18</text>
<text x="87.2" y="68.9">P8_16</text>
<text x="87.2" y="67">P8_14</text>
<text x="91.2" y="67">P8_13</text>
<text x="91.2" y="68.9">P8_15</text>
<text x="91.2" y="70.7">P8_17</text>
<text x="94.5" y="66.5">P8_13</text>
<text x="94.5" y="68.3">P8_15</text>
<text x="94.5" y="70.2">P8_17</text>
<text x="133.3" y="66.5">P9_14</text>
<text x="133.3" y="68.3">P9_16</text>
<text x="133.3" y="70.2">P9_18</text>
<text x="136.8" y="67">P9_14 P9_13</text>
<text x="136.8" y="68.9">P9_16 P9_15</text>
<text x="136.8" y="70.7">P9_18 P9_17</text>
<text x="144" y="70.2">P9_17</text>
<text x="144" y="68.3">P9_15</text>
<text x="144" y="66.5">P9_13</text>
<text x="83.9" y="77.5">P8_26</text>
<text x="83.9" y="75.7">P8_24</text>
<text x="83.9" y="73.8">P8_22</text>
<text x="83.9" y="72">P8_20</text>
<text x="87.2" y="76.2">P8_24</text>
<text x="87.2" y="74.4">P8_22</text>
<text x="87.2" y="72.6">P8_20</text>
<text x="91.2" y="72.6">P8_19</text>
<text x="91.2" y="76.2">P8_23</text>
<text x="91.4" y="74.4">P8_21</text>
<text x="94.5" y="72">P8_19</text>
<text x="94.5" y="73.8">P8_21</text>
<text x="94.5" y="75.7">P8_23</text>
<text x="94.5" y="77.5">P8_25</text>
<text x="133.3" y="72">P9_20</text>
<text x="133.3" y="73.8">P9_22</text>
<text x="133.3" y="75.7">P9_24</text>
<text x="133.3" y="77.5">P9_26</text>
<text x="136.8" y="72.6">P9_20 P9_19</text>
<text x="136.8" y="74.4">P9_22 P9_21</text>
<text x="136.8" y="76.2">P9_24 P9_23</text>
<text x="144" y="77.5">P9_25</text>
<text x="144" y="75.7">P9_23</text>
<text x="144" y="73.8">P9_21</text>
<text x="144" y="72">P9_19</text>
<text x="83.9" y="83.1">P8_32</text>
<text x="83.9" y="81.2">P8_30</text>
<text x="83.9" y="79.4">P8_28</text>
<text x="87.2" y="83.6">P8_32</text>
<text x="87.2" y="81.8">P8_30</text>
<text x="87.2" y="79.9">P8_28</text>
<text x="87.2" y="78.1">P8_26</text>
<text x="91.2" y="78.1">P8_25</text>
<text x="91.2" y="79.9">P8_27</text>
<text x="91.2" y="81.8">P8_29</text>
<text x="91.2" y="83.6">P8_31</text>
<text x="94.5" y="79.4">P8_27</text>
<text x="94.5" y="81.2">P8_29</text>
<text x="94.5" y="83.1">P8_31</text>
<text x="133.3" y="79.4">P9_28</text>
<text x="133.3" y="81.2">P9_30</text>
<text x="133.3" y="83.1">P9_32</text>
<text x="136.8" y="78.1">P9_26</text>
<text x="136.8" y="79.9">P9_28 P9_27</text>
<text x="136.8" y="81.8">P9_30 P9_29</text>
<text x="136.8" y="83.6">P9_32 P9_31</text>
<text x="141.7" y="78.1">P9_</text>
<text x="144" y="83.1">P9_31</text>
<text x="144" y="81.2">P9_29</text>
<text x="144" y="79.4">P9_27</text>
<text x="83.9" y="88.6">P8_38</text>
<text x="83.9" y="86.8">P8_36</text>
<text x="83.9" y="84.9">P8_34</text>
<text x="87.2" y="89.2">P8_38</text>
<text x="87.2" y="87.3">P8_36</text>
<text x="87.2" y="85.5">P8_34</text>
<text x="91.2" y="85.5">P8_33</text>
<text x="91.2" y="87.3">P8_35</text>
<text x="91.2" y="89.2">P8_37</text>
<text x="94.5" y="84.9">P8_33</text>
<text x="94.5" y="86.8">P8_35</text>
<text x="94.5" y="88.6">P8_37</text>
<text x="133.3" y="84.9">P9_34</text>
<text x="133.3" y="86.8">P9_36</text>
<text x="133.3" y="88.6">P9_38</text>
<text x="136.8" y="85.5">P9_34 P9_33</text>
<text x="136.8" y="87.3">P9_36 P9_35</text>
<text x="136.8" y="89.2">P9_38 P9_37</text>
<text x="144" y="88.6">P9_37</text>
<text x="144" y="86.8">P9_35</text>
<text x="144" y="84.9">P9_33</text>
<text x="83.9" y="96">P8_46</text>
<text x="83.9" y="94.1">P8_44</text>
<text x="83.9" y="92.3">P8_42</text>
<text x="83.9" y="90.5">P8_40</text>
<text x="87.2" y="94.7">P8_44</text>
<text x="87.2" y="92.9">P8_42</text>
<text x="87.2" y="91">P8_40</text>
<text x="91.2" y="91">P8_39</text>
<text x="91.2" y="94.7">P8_43</text>
<text x="91.4" y="92.9">P8_41</text>
<text x="94.5" y="90.5">P8_39</text>
<text x="94.5" y="92.3">P8_41</text>
<text x="94.5" y="94.1">P8_43</text>
<text x="94.5" y="96">P8_45</text>
<text x="133.3" y="90.5">P9_40</text>
<text x="133.3" y="92.3">P9_42</text>
<text x="133.3" y="94.1">P9_44</text>
<text x="133.3" y="96">P9_46</text>
<text x="136.8" y="91">P9_40 P9_39</text>
<text x="136.8" y="92.9">P9_42 P9_41</text>
<text x="136.8" y="94.7">P9_44 P9_43</text>
<text x="144" y="96">P9_45</text>
<text x="144" y="94.1">P9_43</text>
<text x="144" y="92.3">P9_41</text>
<text x="144" y="90.5">P9_39</text>
<text x="87.2" y="96.5">P8_46</text>
<text x="91.2" y="96.5">P8_45</text>
<text x="136.8" y="96.5">P9_46 P9_45</text>
</g>
</svg>
